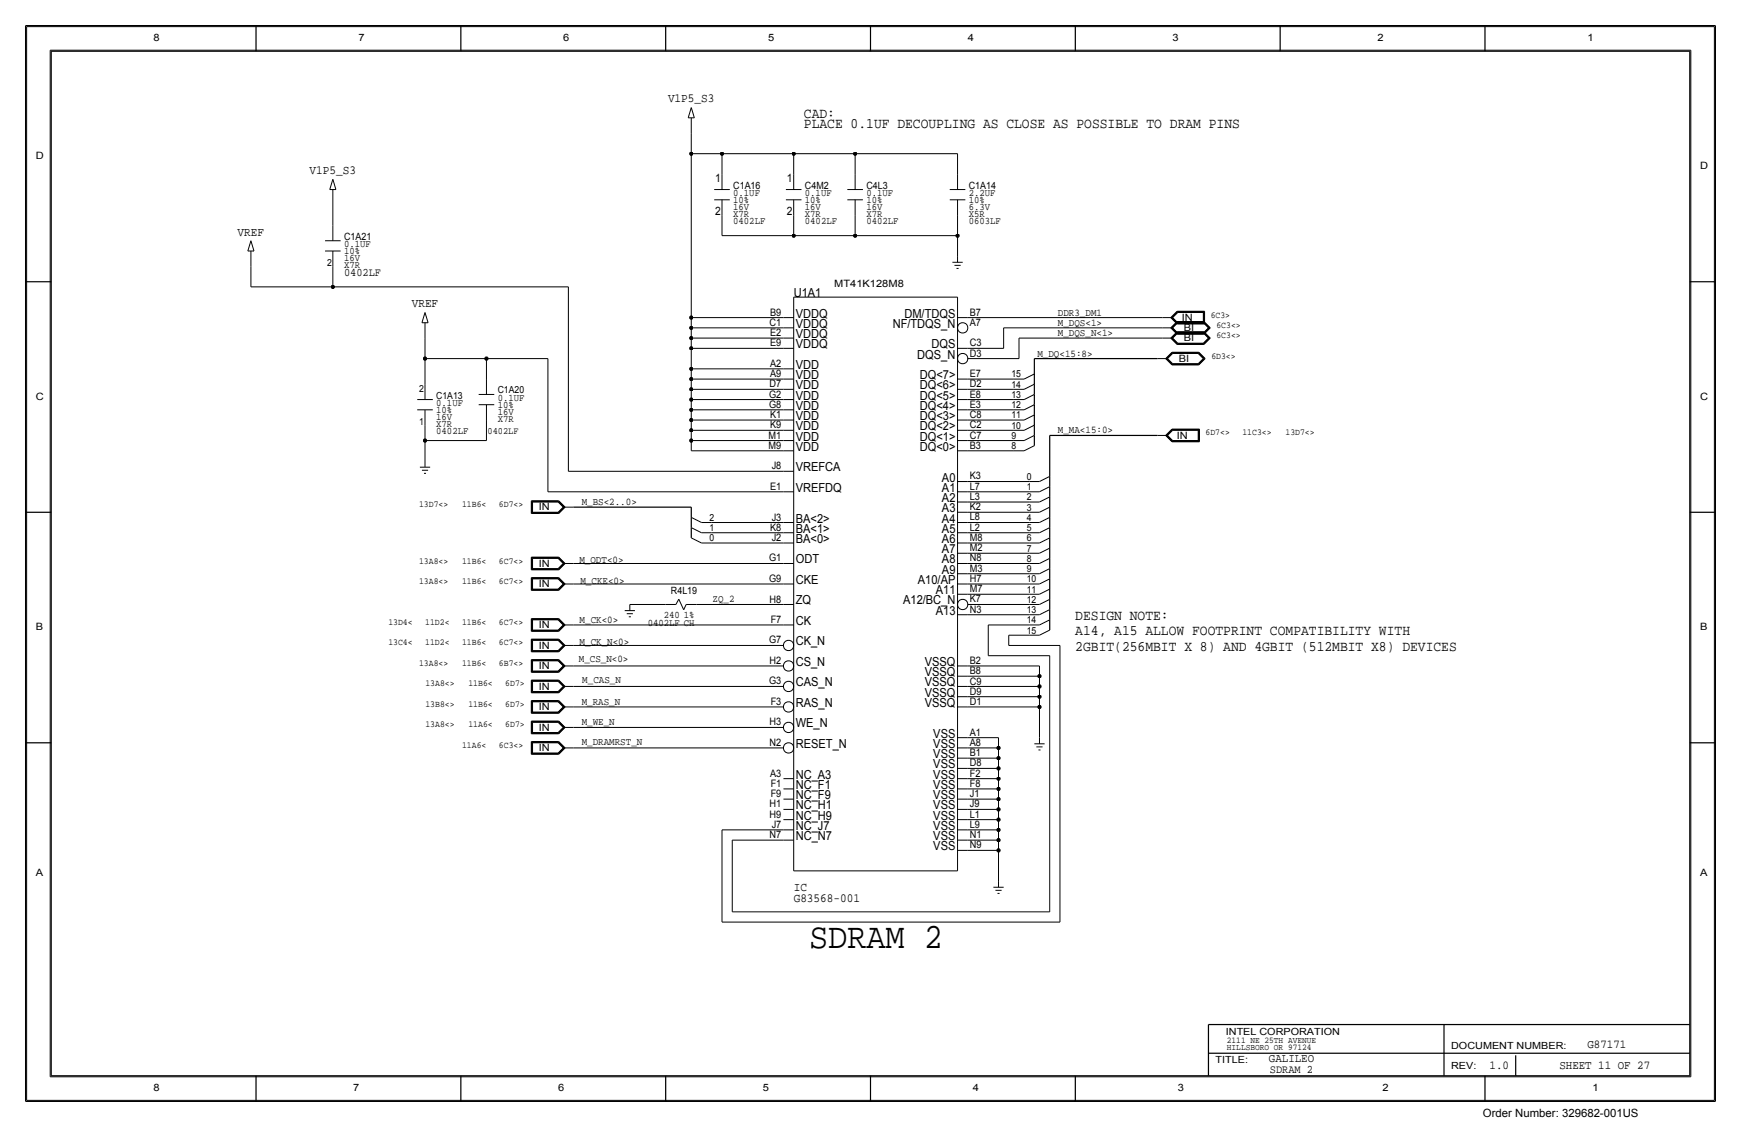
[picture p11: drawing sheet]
<svg xmlns="http://www.w3.org/2000/svg" width="432mm" height="279mm" viewBox="0 0 432 279" stroke-linecap="round" stroke-linejoin="round" font-family="sans-serif">
<g fill="none" stroke="#000" stroke-width=".25">
<path d="M6.6 6.6h418.6zM6.6 6.6v266.2zM12.4 12.4v254.6zM12.4 12.4h407zM419.4 12.4v254.6zM425.2 6.6v266.2zM170.7 29.2h1.5zM171.4 26.7l-.7 2.5zM171.4 38.1v40.6zM171.4 38.1h7.7zM171.4 33v5.1zM171.4 29.2v3.8z"/>
<path d="M171.4 26.7l.8 2.5zM179.1 38.1h17.8zM179.1 38.1v5.1zM196.8 38.1h15.3zM196.8 38.1v5.1zM212.1 38.1h25.4zM212.1 38.1v5.1zM237.5 38.1v5.1zM62.2 59.7l.8 2.5zM62.2 59.7l-.7 2.5zM80.6 59.7h3.9zM81.8 47h1.5z"/>
<path d="M82.5 44.5l-.7 2.5zM82.5 50.8v5.1zM82.5 47v3.8zM82.5 44.4l.8 2.6zM82.5 55.9v3.8zM177.1 47h3.9zM177.1 49.5h3.9zM179.1 58.4h17.7zM179.1 53.3v5.1zM179.1 49.5v3.8zM179.1 43.2v3.8zM194.9 47h3.9z"/>
<path d="M194.9 49.5h3.9zM196.8 53.3v5.1zM196.8 49.5v3.8zM196.8 43.2v3.8zM196.9 58.4h15.2zM210.2 47h3.8zM210.2 49.5h3.8zM212.1 58.4h25.4zM212.1 53.3v5.1zM212.1 49.5v3.8zM212.1 43.2v3.8zM235.6 47h3.8z"/>
<path d="M235.6 49.5h3.8zM237.5 53.3v5.1zM237.5 58.4v5.1zM237.5 49.5v3.8zM237.5 43.2v3.8zM61.5 62.2h1.5zM62.2 71.1h20.3zM62.2 66v5.1zM62.2 62.2v3.8zM80.6 62.2h3.9zM82.5 71.1h58.5zM82.5 66v5.1z"/>
<path d="M82.5 62.2v3.8zM105.4 77.5l-.8 2.5zM105.4 77.5l.8 2.5zM141 71.1v45.7zM171.4 78.7h22.9zM171.4 78.7v2.6zM194.3 78.7h2.5zM196.8 73.7h40.7zM196.8 73.7v142.2zM236.2 65h2.6zM236.7 65.8h1.6zM237.2 66.5h.5z"/>
<path d="M237.5 63.5v1.5zM237.5 73.7v142.2zM237.5 78.7h2.5zM240 78.7h48.3zM288.3 78.7h2.5zM290.4 78.7l1.5 1.6zM290.4 78.7l1.5-1.5zM290.5 78.7l1.5 1.5zM290.5 78.7l1.5-1.4zM290.7 78.7l1.3-1.3zM290.7 78.7l1.3 1.4zM290.8 78.7l1.3 1.3z"/>
<path d="M291.9 77.2h6.9zM291.9 79.7h6.7zM292 77.3h6.7zM292 79.8h6.6zM292 79.9h6.5zM292 77.4h6.6zM292.1 77.5h6.3zM292.1 77.5l-1.3 1.2zM298.4 77.5v2.5zM298.5 79.9l1.4 1.4zM298.6 79.8l1.4 1.5zM298.6 77.4v2.7z"/>
<path d="M298.6 79.7l1.6 1.6zM298.7 77.3v2.9zM298.8 77.2v3.1zM103.5 99.1h3.8zM104.6 80h1.6zM105.4 88.9h15.2zM105.4 88.9v6.3zM105.4 83.8v5.1zM105.4 95.3v3.8zM105.4 80v3.8zM118.7 97.8h3.9zM120.6 88.9h15.3z"/>
<path d="M120.6 88.9v5.1zM120.6 94v3.8zM135.9 88.9v33zM171.4 99.1h22.9zM171.4 96.5h22.9zM171.4 94h22.9zM171.4 86.4h22.9zM171.4 83.8h22.9zM171.4 81.3h22.9zM171.4 99.1v2.5zM171.4 96.5v2.6zM171.4 94v2.5z"/>
<path d="M171.4 91.4v2.6zM171.4 91.4h22.9zM171.4 86.4v5zM171.4 83.8v2.6zM171.4 81.3v2.5zM194.3 86.4h2.5zM194.3 99.1h2.5zM194.3 83.8h2.5zM194.3 96.5h2.5zM194.3 81.3h2.5zM194.3 94h2.5zM194.3 91.4h2.5z"/>
<path d="M237.5 86.4h2.5zM237.5 94h2.5zM237.5 96.5h2.5zM237.5 99.1h2.5zM240 99.1h11.5zM240 96.5h11.5zM240 86.4h8.9zM240 88.9h12.7zM240 94h11.5zM248.9 81.3v5.1zM248.9 81.3h39.4zM251.5 99.1h2.5z"/>
<path d="M251.5 94h2.5zM251.5 96.5h2.5zM252.7 83.8h35.6zM252.7 83.8v5.1zM254 99.1l2.5-1.3zM254 94l2.5-1.3zM254 96.5l2.5-1.3zM287 88.9h2.6zM288.3 81.3h2.5zM288.3 83.8h2.5zM289.1 88.9l1.6-1.6zM289.1 88.9l1.6 1.6z"/>
<path d="M289.3 88.9l1.4-1.5zM289.3 88.9l1.4 1.5zM289.4 88.9l1.4-1.4zM289.4 88.9l1.4 1.4zM289.6 88.9l1.2-1.3zM289.6 88.9l1.2 1.3zM290.4 81.3l1.5 1.6zM290.4 83.8l1.5 1.6zM290.4 81.3l1.5-1.6zM290.4 83.8l1.5-1.6zM290.5 81.3l1.5 1.5zM290.5 83.8l1.5 1.5z"/>
<path d="M290.5 81.3l1.5-1.5zM290.5 83.8l1.5-1.5zM290.7 87.3h6.6zM290.7 90.5h6.6zM290.7 81.3l1.3-1.4zM290.7 83.8l1.3-1.4zM290.7 81.3l1.3 1.4zM290.7 83.8l1.3 1.4zM290.7 87.4h6.6zM290.7 90.4h6.6zM290.8 90.3h6.4zM290.8 87.5h6.4z"/>
<path d="M290.8 81.3l1.3 1.2zM290.8 83.8l1.3 1.3zM290.8 87.6h6.4zM290.8 90.2h6.4zM290.8 83.8l1.3-1.3zM291.9 82.9h6.7zM291.9 85.4h6.7zM291.9 82.2h6.7zM291.9 80.3h6.9zM292 82.8h6.6zM292 85.3h6.6zM292 80.2h6.7z"/>
<path d="M292 82.3h6.6zM292 82.4h6.5zM292 82.7h6.5zM292 85.2h6.5zM292 80.1h6.6zM292.1 80h6.3zM292.1 82.5h6.3zM292.1 85.1h6.3zM292.1 80l-1.3 1.3zM297.2 87.6l1.2 1.3zM297.2 90.3l1.4-1.4zM297.2 87.5l1.4 1.4z"/>
<path d="M297.3 90.4l1.5-1.5zM297.3 87.4l1.5 1.5zM297.3 90.5l1.6-1.6zM297.3 87.3l1.6 1.6zM298.4 80l1.3 1.3zM298.4 82.5l1.3 1.3zM298.5 88.9l-1.3 1.3zM298.5 82.7l1.4-1.4zM298.5 85.2l1.4-1.4zM298.5 82.4l1.4 1.4zM298.6 82.3l1.4 1.5zM298.6 82.8l1.4-1.5z"/>
<path d="M298.6 85.3l1.4-1.5zM298.6 82.2l1.6 1.6zM298.6 82.9l1.6-1.6zM298.6 85.4l1.6-1.6zM299.7 81.3l-1.3 1.2zM299.7 83.8l-1.3 1.3zM103.5 101.6h3.8zM104.1 115.8h2.6zM104.6 116.6h1.6zM105.2 117.3h.5zM105.4 109.2h15.2zM105.4 105.4v3.8z"/>
<path d="M105.4 109.2v5.1zM105.4 114.3v1.5zM105.4 101.6v3.8zM118.7 100.3h3.9zM120.6 104.1v5.1zM120.6 100.3v3.8zM141 116.8h53.3zM171.4 111.8h22.9zM171.4 109.2h22.9zM171.4 106.7h22.9zM171.4 104.1h22.9zM171.4 101.6h22.9z"/>
<path d="M171.4 109.2v2.6zM171.4 106.7v2.5zM171.4 104.1v2.6zM171.4 101.6v2.5zM194.3 111.8h2.5zM194.3 109.2h2.5zM194.3 106.7h2.5zM194.3 104.1h2.5zM194.3 101.6h2.5zM194.3 116.8h2.5zM237.5 119.4h2.5zM237.5 101.6h2.5z"/>
<path d="M237.5 104.1h2.5zM237.5 106.7h2.5zM237.5 109.2h2.5zM237.5 111.8h2.5zM240 119.4h15.3zM240 111.8h11.5zM240 109.2h11.5zM240 101.6h11.5zM240 106.7h11.5zM240 104.1h11.5zM251.5 111.8h2.5zM251.5 106.7h2.5z"/>
<path d="M251.5 109.2h2.5zM251.5 104.1h2.5zM251.5 101.6h2.5zM254 111.8l2.5-1.3zM254 106.7l2.5-1.3zM254 109.2l2.5-1.2zM254 104.1l2.5-1.2zM254 101.6l2.5-1.3zM255.3 119.4h2.5zM257.8 119.4l2.5-1.3zM287 107.9h2.6zM289.1 107.9l1.6-1.5z"/>
<path d="M289.1 107.9l1.6 1.6zM289.3 107.9l1.4-1.4zM289.3 107.9l1.4 1.5zM289.4 107.9l1.4-1.3zM289.4 108l1.4 1.3zM289.6 108l1.2 1.2zM290.7 106.4h6.8zM290.7 109.5h6.8zM290.7 106.5h6.7zM290.7 109.4h6.7zM290.8 106.6h6.5zM290.8 109.3h6.5z"/>
<path d="M290.8 106.7l-1.2 1.2zM290.8 109.2h6.4zM290.8 106.7h6.4zM297.2 106.7v2.5zM297.3 106.6v2.7zM297.4 106.5v2.9zM297.5 106.4v3.1zM131.8 138.1h6.8zM131.8 124.2h6.8zM131.8 138.1v3.2zM131.8 124.2v3.1zM131.8 127.3h6.8z"/>
<path d="M131.9 138.2h6.6zM131.9 124.3h6.6zM131.9 138.2v3zM131.9 124.3v2.9zM131.9 127.2h6.6zM132 138.3v2.8zM132 124.4v2.7zM132 127.1h6.5zM132 138.3h6.5zM132 124.4h6.5zM132.1 138.4h6.3zM132.1 138.4v2.6z"/>
<path d="M132.1 124.5h6.3zM132.1 124.5v2.5zM132.1 127h6.3zM135.9 121.9h58.4zM138.4 127l1.3-1.3zM138.4 138.4l1.3 1.3zM138.4 124.5l1.3 1.2zM138.5 127.1l1.4-1.4zM138.5 138.3l1.4 1.4zM138.5 124.4l1.4 1.3zM138.5 138.2l1.5 1.5zM138.5 124.3l1.5 1.4z"/>
<path d="M138.5 127.2l1.5-1.5zM138.6 138.1l1.6 1.6zM138.6 124.2l1.6 1.5zM138.6 127.3l1.6-1.6zM139.7 139.7h2.5zM139.7 125.7h2.5zM142.2 139.7h52.1zM171.4 130.8l2.6 1.3zM171.4 133.4l2.6 1.2zM171.4 128.3l2.6 1.2zM174 132.1h2.5zM174 134.6h2.5z"/>
<path d="M174 129.5h2.5zM176.5 129.5h17.8zM176.5 132.1h17.8zM176.5 134.6h17.8zM194.3 139.7h2.5zM194.3 121.9h2.5zM194.3 129.5h2.5zM194.3 132.1h2.5zM194.3 134.6h2.5zM237.5 139.7h2.5zM237.5 137.2h2.5zM237.5 134.6h2.5z"/>
<path d="M237.5 132.1h2.5zM237.5 129.5h2.5zM237.5 127h2.5zM237.5 124.5h2.5zM237.5 121.9h2.5zM240 121.9h15.3zM240 129.5h15.3zM240 139.7h15.3zM240 137.2h15.3zM240 132.1h15.3zM240 134.6h15.3zM240 124.5h15.3z"/>
<path d="M240 127h15.3zM255.3 139.7h2.5zM255.3 137.2h2.5zM255.3 134.6h2.5zM255.3 132.1h2.5zM255.3 129.5h2.5zM255.3 127h2.5zM255.3 121.9h2.5zM255.3 124.5h2.5zM257.8 139.7l2.5-1.3zM257.8 137.2l2.5-1.3zM257.8 134.6l2.5-1.2z"/>
<path d="M257.8 132.1l2.5-1.3zM257.8 129.5l2.5-1.2zM257.8 127l2.5-1.3zM257.8 121.9l2.5-1.2zM257.8 124.5l2.5-1.3zM131.8 143.2h6.8zM131.8 158.4h6.8zM131.8 153.4h6.8zM131.8 143.2v3.2zM131.8 146.4h6.8zM131.8 141.3h6.8zM131.8 158.4v3.2z"/>
<path d="M131.8 153.4v3.1zM131.8 156.5h6.8zM131.9 143.3h6.6zM131.9 158.5h6.6zM131.9 153.5h6.6zM131.9 143.3v3zM131.9 146.3h6.6zM131.9 141.2h6.6zM131.9 158.5v3zM131.9 153.5v2.9zM131.9 156.4h6.6zM132 143.4v2.8z"/>
<path d="M132 146.2h6.5zM132 141.1h6.5zM132 158.6v2.8zM132 153.6v2.7zM132 156.3h6.5zM132 143.4h6.5zM132 158.6h6.5zM132 153.6h6.5zM132.1 143.5h6.3zM132.1 143.5v2.6zM132.1 146h6.3zM132.1 141h6.3z"/>
<path d="M132.1 158.8h6.3zM132.1 158.8v2.5zM132.1 153.7h6.3zM132.1 153.7v2.5zM132.1 156.2h6.3zM138.4 146l1.3-1.2zM138.4 141l1.3-1.3zM138.4 156.2l1.3-1.3zM138.4 143.5l1.3 1.3zM138.4 158.8l1.3 1.2zM138.4 153.7l1.3 1.2zM138.5 146.2l1.4-1.4z"/>
<path d="M138.5 141.1l1.4-1.4zM138.5 156.3l1.4-1.4zM138.5 143.4l1.4 1.4zM138.5 158.6l1.4 1.4zM138.5 153.6l1.4 1.3zM138.5 143.3l1.5 1.5zM138.5 158.5l1.5 1.5zM138.5 153.5l1.5 1.4zM138.5 146.3l1.5-1.5zM138.5 141.2l1.5-1.5zM138.5 156.4l1.5-1.5zM138.6 143.2l1.6 1.6z"/>
<path d="M138.6 158.4l1.6 1.6zM138.6 153.4l1.6 1.5zM138.6 146.4l1.6-1.6zM138.6 141.3l1.6-1.6zM138.6 156.5l1.6-1.6zM139.7 144.8h2.5zM139.7 154.9h2.5zM142.2 144.8h52.1zM142.2 154.9h52.1zM154.9 151.4h2.6zM155.4 152.1h1.6zM156 152.9h.5z"/>
<path d="M156.2 149.9h8.9zM156.2 149.9v1.5zM165.1 149.9h2.5zM168.4 148.5l-.8 1.4zM168.4 148.5l1.2 2.7zM170.2 149.9l-.6 1.3zM170.2 149.9h2.5zM172.7 149.9h21.6zM194.3 149.9h2.5zM194.3 144.8h2.5zM194.3 154.9h2.5zM237.5 152.4h2.5z"/>
<path d="M237.5 147.3h2.5zM237.5 144.8h2.5zM237.5 142.2h2.5zM240 152.4h15.3zM240 149.9h15.3zM240 142.2h15.3zM240 144.8h15.3zM240 147.3h15.3zM245.1 154.9h10.2zM245.1 154.9v7.7zM250.2 157.5h5.1zM250.2 157.5v2.5z"/>
<path d="M255.3 144.8h2.5zM255.3 157.5h2.5zM255.3 147.3h2.5zM255.3 152.4h2.5zM255.3 149.9h2.5zM255.3 154.9h2.5zM255.3 142.2h2.5zM257.8 144.8l2.5-1.3zM257.8 157.5l2.5-1.3zM257.8 147.3l2.5-1.2zM257.8 152.4l2.5-1.3zM257.8 149.9l2.5-1.3z"/>
<path d="M257.8 154.9l2.5-1.2zM257.8 142.2l2.5-1.2zM131.8 173.7h6.8zM131.8 178.8h6.8zM131.8 168.6h6.8zM131.8 163.5h6.8zM131.8 173.7v3.1zM131.8 176.8h6.8zM131.8 178.8v3.1zM131.8 168.6v3.2zM131.8 171.8h6.8zM131.8 163.5v3.2z"/>
<path d="M131.8 166.7h6.8zM131.8 161.6h6.8zM131.9 173.8h6.6zM131.9 178.9h6.6zM131.9 168.7h6.6zM131.9 163.6h6.6zM131.9 173.8v2.9zM131.9 176.7h6.6zM131.9 178.9v2.9zM131.9 168.7v3zM131.9 171.7h6.6zM131.9 163.6v3z"/>
<path d="M131.9 166.6h6.6zM131.9 161.5h6.6zM132 173.9v2.7zM132 176.6h6.5zM132 179v2.7zM132 168.8v2.8zM132 171.6h6.5zM132 163.7v2.8zM132 166.5h6.5zM132 161.4h6.5zM132 173.9h6.5zM132 179h6.5z"/>
<path d="M132 168.8h6.5zM132 163.7h6.5zM132.1 174h6.3zM132.1 174v2.5zM132.1 176.5h6.3zM132.1 179.1h6.3zM132.1 179.1v2.5zM132.1 168.9h6.3zM132.1 168.9v2.6zM132.1 171.4h6.3zM132.1 163.8h6.3zM132.1 163.8v2.6z"/>
<path d="M132.1 166.4h6.3zM132.1 161.3h6.3zM138.4 176.5l1.3-1.2zM138.4 171.4l1.3-1.2zM138.4 166.4l1.3-1.3zM138.4 161.3l1.3-1.3zM138.4 174l1.3 1.3zM138.4 179.1l1.3 1.2zM138.4 168.9l1.3 1.3zM138.4 163.8l1.3 1.3zM138.5 176.6l1.4-1.3zM138.5 171.6l1.4-1.4z"/>
<path d="M138.5 166.5l1.4-1.4zM138.5 161.4l1.4-1.4zM138.5 173.9l1.4 1.4zM138.5 179l1.4 1.3zM138.5 168.8l1.4 1.4zM138.5 163.7l1.4 1.4zM138.5 173.8l1.5 1.5zM138.5 178.9l1.5 1.4zM138.5 168.7l1.5 1.5zM138.5 163.6l1.5 1.5zM138.5 176.7l1.5-1.4zM138.5 171.7l1.5-1.5z"/>
<path d="M138.5 166.6l1.5-1.5zM138.5 161.5l1.5-1.5zM138.6 173.7l1.6 1.6zM138.6 178.8l1.6 1.5zM138.6 168.6l1.6 1.6zM138.6 163.5l1.6 1.6zM138.6 176.8l1.6-1.5zM138.6 171.8l1.6-1.6zM138.6 166.7l1.6-1.6zM138.6 161.6l1.6-1.6zM139.7 175.3h2.5zM139.7 170.2h2.5z"/>
<path d="M139.7 165.1h2.5zM139.7 160h2.5zM142.2 165.1h52.1zM142.2 170.2h52.1zM142.2 175.3h52.1zM142.2 160h52.1zM237.5 172.7h2.5zM237.5 175.3h2.5zM237.5 170.2h2.5zM237.5 167.6h2.5zM237.5 165.1h2.5zM240 165.1h17.8z"/>
<path d="M240 175.3h17.8zM240 167.6h17.8zM240 170.2h17.8zM240 172.7h17.8zM245.1 162.6h15.2zM250.2 160h12.7zM257.8 165.1v2.5zM257.8 167.6v2.6zM257.8 170.2v2.5zM257.8 172.7v2.6zM257.8 175.3v7.6zM260.3 162.6v63.5z"/>
<path d="M262.9 160v68.6zM131.8 183.8h6.8zM131.8 183.8v3.2zM131.8 187h6.8zM131.8 181.9h6.8zM131.9 183.9h6.6zM131.9 183.9v3zM131.9 186.9h6.6zM131.9 181.8h6.6zM132 184v2.8zM132 186.8h6.5zM132 181.7h6.5z"/>
<path d="M132 184h6.5zM132.1 184.1h6.3zM132.1 184.1v2.6zM132.1 186.7h6.3zM132.1 181.6h6.3zM138.4 186.7l1.3-1.3zM138.4 181.6l1.3-1.3zM138.4 184.2l1.3 1.2zM138.5 186.8l1.4-1.4zM138.5 181.7l1.4-1.4zM138.5 184l1.4 1.4zM138.5 183.9l1.5 1.5z"/>
<path d="M138.5 186.9l1.5-1.5zM138.5 181.8l1.5-1.5zM138.6 183.8l1.6 1.6zM138.6 187l1.6-1.6zM138.6 181.9l1.6-1.6zM139.7 185.4h2.5zM139.7 180.3h2.5zM142.2 185.4h52.1zM142.2 180.3h52.1zM194.3 198.1h2.5zM194.3 195.6h2.5zM194.3 193h2.5z"/>
<path d="M237.5 198.1h2.5zM237.5 195.6h2.5zM237.5 193h2.5zM237.5 190.5h2.5zM237.5 188h2.5zM237.5 185.4h2.5zM237.5 182.9h2.5zM240 182.9h7.6zM240 188h7.6zM240 193h7.6zM240 198.1h7.6zM240 185.4h7.7z"/>
<path d="M240 190.5h7.7zM240 195.6h7.7zM247.6 182.9v2.5zM247.6 185.4v2.6zM247.6 188v2.5zM247.6 190.5v2.5zM247.6 193v2.6zM247.6 195.6v2.5zM247.6 198.1v2.6zM256.5 184.4h2.6zM257 185.2h1.6zM257.6 185.9h.5z"/>
<path d="M257.8 182.9v1.5zM179.1 205.7v22.9zM179.1 205.7h15.2zM181.6 208.3v17.8zM181.6 208.3h12.7zM194.3 203.2h2.5zM194.3 208.3h2.5zM194.3 200.7h2.5zM194.3 205.7h2.5zM196.9 215.9h40.6zM237.5 210.8h2.5zM237.5 208.3h2.5z"/>
<path d="M237.5 205.7h2.5zM237.5 203.2h2.5zM237.5 200.7h2.5zM240 203.2h7.6zM240 208.3h7.6zM240 200.7h7.7zM240 205.7h7.7zM240 210.8h7.7zM246.4 220h2.5zM247.6 200.7v2.5zM247.6 203.2v2.5zM247.6 205.7v2.6z"/>
<path d="M247.6 208.3v2.5zM247.6 210.8v7.6zM247.6 218.4v1.6zM179.1 228.6h83.8zM181.6 226.1h78.7zM246.9 220.7h1.5zM247.4 221.5h.5zM6.6 272.8h418.6zM12.4 267h407z"/>
<circle cx="238.8" cy="81.3" r="1.28"/>
<circle cx="238.8" cy="88.9" r="1.28"/>
<circle cx="238.8" cy="149.9" r="1.28"/>
<circle cx="195.6" cy="170.2" r="1.28"/>
<circle cx="195.6" cy="165.1" r="1.28"/>
<circle cx="195.6" cy="160" r="1.28"/>
<circle cx="195.6" cy="175.3" r="1.28"/>
<circle cx="195.6" cy="185.4" r="1.28"/>
<circle cx="195.6" cy="180.4" r="1.28"/>
</g>
<g fill="none" stroke="#000" stroke-width=".3">
<path d="M6.3 6.3v266.7zM6.4 6.3h419zM12.7 12.7h406.4zM12.7 12.7v254zM63.5 6.3v6.4zM114.3 6.3v6.4zM165.1 6.3v6.4zM215.9 6.3v6.4zM266.7 6.3v6.4zM317.5 6.3v6.4zM368.3 6.3v6.4zM419.1 12.7v254z"/>
<path d="M425.4 6.3v266.7zM6.3 69.8h6.4zM419.1 69.8h6.3zM256.5 97.8v2.5zM256.5 95.3v2.5zM256.5 92.7v2.5zM256.5 88.9v3.8zM256.5 88.9h30.5zM256.5 107.9v2.6zM256.5 105.4v2.5zM256.5 102.9v2.5zM256.5 100.3v2.6z"/>
<path d="M260.3 107.9h26.7zM260.3 107.9v10.2zM260.3 118.1v2.6zM6.3 127h6.4zM142.2 125.7h29.2zM171.4 125.7v2.6zM171.4 128.3v2.5zM171.4 130.8v2.6zM260.3 120.6v2.6zM260.3 123.2v2.5zM260.3 125.7v2.6zM260.3 128.3v2.5z"/>
<path d="M260.3 130.8v2.5zM260.3 133.3v2.6zM260.3 135.9v2.5zM260.3 138.4v2.6zM419.1 127h6.3zM260.3 141v2.5zM260.3 143.5v2.5zM260.3 146v2.6zM260.3 148.6v2.5zM260.3 151.1v2.6zM260.3 153.7v2.5zM6.3 184.1h6.4z"/>
<path d="M419.1 184.1h6.3zM299.7 254v12.7zM299.7 254h119.4zM358.1 254v12.7zM6.4 273h419zM12.7 266.7h406.4zM63.5 266.7v6.3zM114.3 266.7v6.3zM165.1 266.7v6.3zM215.9 266.7v6.3zM266.7 266.7v6.3zM299.7 261.1h119.4z"/>
<path d="M368.3 266.7v6.3zM375.9 261.6v5.1z"/>
</g>
<g fill="#000" stroke="#000" stroke-width=".25">
<circle cx="171.4" cy="38.1" r=".41"/>
<circle cx="179.1" cy="38.1" r=".41"/>
<circle cx="196.8" cy="38.1" r=".41"/>
<circle cx="212.1" cy="38.1" r=".41"/>
<circle cx="196.8" cy="58.4" r=".41"/>
<circle cx="212.1" cy="58.4" r=".41"/>
<circle cx="237.5" cy="58.4" r=".41"/>
<circle cx="82.5" cy="71.1" r=".41"/>
<circle cx="171.4" cy="78.7" r=".41"/>
<circle cx="105.4" cy="88.9" r=".41"/>
<circle cx="120.6" cy="88.9" r=".41"/>
<circle cx="171.4" cy="81.3" r=".41"/>
<circle cx="171.4" cy="94" r=".41"/>
<circle cx="171.4" cy="86.4" r=".41"/>
<circle cx="171.4" cy="83.8" r=".41"/>
<circle cx="171.4" cy="96.5" r=".41"/>
<circle cx="171.4" cy="91.4" r=".41"/>
<circle cx="171.4" cy="99.1" r=".41"/>
<circle cx="105.4" cy="109.2" r=".41"/>
<circle cx="171.4" cy="104.1" r=".41"/>
<circle cx="171.4" cy="101.6" r=".41"/>
<circle cx="171.4" cy="106.7" r=".41"/>
<circle cx="171.4" cy="109.2" r=".41"/>
<circle cx="257.8" cy="167.6" r=".41"/>
<circle cx="257.8" cy="170.2" r=".41"/>
<circle cx="257.8" cy="172.7" r=".41"/>
<circle cx="257.8" cy="175.3" r=".41"/>
<circle cx="247.6" cy="185.4" r=".41"/>
<circle cx="247.6" cy="190.5" r=".41"/>
<circle cx="247.6" cy="198.1" r=".41"/>
<circle cx="247.6" cy="193" r=".41"/>
<circle cx="247.6" cy="188" r=".41"/>
<circle cx="247.6" cy="195.6" r=".41"/>
<circle cx="247.6" cy="200.7" r=".41"/>
<circle cx="247.6" cy="205.7" r=".41"/>
<circle cx="247.6" cy="208.3" r=".41"/>
<circle cx="247.6" cy="203.2" r=".41"/>
<circle cx="247.6" cy="210.8" r=".41"/>
</g>
<text font-size="8.9" x="200.7" y="234.9">SDRAM 2</text>
<g font-size="3.6">
<text x="199.4" y="29.2">CAD:</text>
<text x="199.4" y="31.8">PLACE 0.1UF DECOUPLING AS CLOSE AS POSSIBLE TO DRAM PINS</text>
<text x="266.7" y="153.7">DESIGN NOTE:</text>
<text x="266.7" y="161.3">2GBIT(256MBIT X 8) AND 4GBIT (512MBIT X8) DEVICES</text>
<text x="266.7" y="157.5">A14, A15 ALLOW FOOTPRINT COMPATIBILITY WITH</text>
</g>
<g font-size="3.1">
<text x="165.7" y="25.4">V1P5_S3</text>
<text x="76.8" y="43.2">V1P5_S3</text>
<text x="58.9" y="58.4">VREF</text>
<text x="102.1" y="76.2">VREF</text>
<text x="196.8" y="73.5">U1A1</text>
<text x="197.4" y="83.8">VDDQ</text>
<text x="197.4" y="81.3">VDDQ</text>
<text x="197.4" y="78.7">VDDQ</text>
<text x="221.4" y="81.3">NF/TDQS_N</text>
<text x="224.3" y="78.7">DM/TDQS</text>
<text x="197.4" y="86.4">VDDQ</text>
<text x="227.5" y="88.9">DQS_N</text>
<text x="231" y="86.4">DQS</text>
<text x="197.4" y="94">VDD</text>
<text x="197.4" y="91.4">VDD</text>
<text x="228.1" y="94">DQ&lt;7&gt;</text>
<text x="197.4" y="101.6">VDD</text>
<text x="197.4" y="99.1">VDD</text>
<text x="197.4" y="96.5">VDD</text>
<text x="228.1" y="96.5">DQ&lt;6&gt;</text>
<text x="228.1" y="99.1">DQ&lt;5&gt;</text>
<text x="228.1" y="101.6">DQ&lt;4&gt;</text>
<text x="197.4" y="106.7">VDD</text>
<text x="197.4" y="104.1">VDD</text>
<text x="228.1" y="104.1">DQ&lt;3&gt;</text>
<text x="228.1" y="106.7">DQ&lt;2&gt;</text>
<text x="197.4" y="111.8">VDD</text>
<text x="197.4" y="109.2">VDD</text>
<text x="228.1" y="109.2">DQ&lt;1&gt;</text>
<text x="228.1" y="111.8">DQ&lt;0&gt;</text>
<text x="197.4" y="116.8">VREFCA</text>
<text x="233.6" y="119.4">A0</text>
<text x="197.4" y="121.9">VREFDQ</text>
<text x="233.6" y="124.5">A2</text>
<text x="233.6" y="121.9">A1</text>
<text x="197.4" y="129.5">BA&lt;2&gt;</text>
<text x="233.6" y="129.5">A4</text>
<text x="233.6" y="127">A3</text>
<text x="197.4" y="132.1">BA&lt;1&gt;</text>
<text x="197.4" y="134.6">BA&lt;0&gt;</text>
<text x="233.6" y="137.2">A7</text>
<text x="233.6" y="134.6">A6</text>
<text x="233.6" y="132.1">A5</text>
<text x="197.4" y="139.7">ODT</text>
<text x="233.6" y="142.2">A9</text>
<text x="233.6" y="139.7">A8</text>
<text x="197.4" y="149.9">ZQ</text>
<text x="197.4" y="144.8">CKE</text>
<text x="224" y="149.9">A12/BC_N</text>
<text x="227.7" y="144.8">A10/AP</text>
<text x="232.1" y="147.3">A11</text>
<text x="197.4" y="154.9">CK</text>
<text x="232.1" y="152.4">A13</text>
<text x="197.4" y="160">CK_N</text>
<text x="197.4" y="165.1">CS_N</text>
<text x="229.3" y="167.6">VSSQ</text>
<text x="229.3" y="165.1">VSSQ</text>
<text x="197.4" y="170.2">CAS_N</text>
<text x="229.3" y="172.7">VSSQ</text>
<text x="229.3" y="170.2">VSSQ</text>
<text x="197.4" y="175.3">RAS_N</text>
<text x="229.3" y="175.3">VSSQ</text>
<text x="197.4" y="185.4">RESET_N</text>
<text x="197.4" y="180.3">WE_N</text>
<text x="231.5" y="185.4">VSS</text>
<text x="231.5" y="182.9">VSS</text>
<text x="231.5" y="190.5">VSS</text>
<text x="231.5" y="188">VSS</text>
<text x="197.4" y="195.6">NC_F1</text>
<text x="197.4" y="193">NC_A3</text>
<text x="231.5" y="195.6">VSS</text>
<text x="231.5" y="193">VSS</text>
<text x="197.4" y="203.2">NC_H9</text>
<text x="197.4" y="200.7">NC_H1</text>
<text x="197.4" y="198.1">NC_F9</text>
<text x="231.5" y="203.2">VSS</text>
<text x="231.5" y="200.7">VSS</text>
<text x="231.5" y="198.1">VSS</text>
<text x="197.4" y="208.3">NC_N7</text>
<text x="197.4" y="205.7">NC_J7</text>
<text x="231.5" y="208.3">VSS</text>
<text x="231.5" y="205.7">VSS</text>
<text x="231.5" y="210.8">VSS</text>
<text x="196.8" y="220.8">IC</text>
<text x="196.8" y="223.5">G83568-001</text>
</g>
<g font-size="3">
<text x="314.7" y="263.4">GALILEO</text>
<text x="393.7" y="259.8">G87171</text>
<text x="369.4" y="264.9">1.0</text>
<text x="386.8" y="264.9">SHEET 11 OF 27</text>
</g>
<g font-size="2.9">
<text x="177.4" y="45.2">1</text>
<text x="195.2" y="45.2">1</text>
<text x="177.4" y="53.3">2</text>
<text x="195.2" y="53.3">2</text>
<text x="85.3" y="68.3">0402LF</text>
<text x="315" y="265.9">SDRAM 2</text>
</g>
<text font-size="2.8" x="367.8" y="276.8">Order Number: 329682-001US</text>
<g font-size="2.6">
<text x="190.9" y="80.8">C1</text>
<text x="191" y="78.2">B9</text>
<text x="191" y="83.3">E2</text>
<text x="240.5" y="78.2">B7</text>
<text x="240.5" y="80.8">A7</text>
<text x="262.4" y="83.3">M_DQS_N&lt;1&gt;</text>
<text x="262.4" y="80.8">M_DQS&lt;1&gt;</text>
<text x="262.4" y="78.2">DDR3_DM1</text>
<text x="191" y="85.9">E9</text>
<text x="240.5" y="85.9">C3</text>
<text x="240.5" y="88.4">D3</text>
<text x="257.3" y="88.4">M_DQ&lt;15:8&gt;</text>
<text x="191" y="90.9">A2</text>
<text x="191" y="93.5">A9</text>
<text x="240.5" y="93.5">E7</text>
<text x="190.8" y="98.6">G2</text>
<text x="190.8" y="101.1">G8</text>
<text x="190.9" y="96">D7</text>
<text x="240.5" y="101.1">E3</text>
<text x="240.5" y="98.6">E8</text>
<text x="240.5" y="96">D2</text>
<text x="191" y="103.6">K1</text>
<text x="191" y="106.2">K9</text>
<text x="240.5" y="106.2">C2</text>
<text x="240.5" y="103.6">C8</text>
<text x="262.4" y="107.4">M_MA&lt;15:0&gt;</text>
<text x="190.6" y="108.7">M1</text>
<text x="190.6" y="111.3">M9</text>
<text x="240.5" y="111.3">B3</text>
<text x="240.5" y="108.7">C7</text>
<text x="191.4" y="116.4">J8</text>
<text x="240.5" y="118.9">K3</text>
<text x="144.3" y="125.2">M_BS&lt;2..0&gt;</text>
<text x="191" y="121.4">E1</text>
<text x="240.5" y="121.4">L7</text>
<text x="240.5" y="124">L3</text>
<text x="191" y="131.6">K8</text>
<text x="191.4" y="129">J3</text>
<text x="240.5" y="126.5">K2</text>
<text x="240.5" y="129">L8</text>
<text x="240.5" y="131.6">L2</text>
<text x="191.4" y="134.1">J2</text>
<text x="240.5" y="134.1">M8</text>
<text x="240.5" y="136.7">M2</text>
<text x="143.7" y="139.5">M_ODT&lt;0&gt;</text>
<text x="190.8" y="139.2">G1</text>
<text x="240.5" y="139.2">N8</text>
<text x="240.5" y="141.7">M3</text>
<text x="144" y="144.7">M_CKE&lt;0&gt;</text>
<text x="176.7" y="149.2">ZQ_2</text>
<text x="190.8" y="144.3">G9</text>
<text x="190.9" y="149.4">H8</text>
<text x="240.5" y="144.3">H7</text>
<text x="240.5" y="146.8">M7</text>
<text x="240.5" y="149.4">K7</text>
<text x="143.8" y="154.4">M_CK&lt;0&gt;</text>
<text x="191.1" y="154.4">F7</text>
<text x="240.5" y="151.9">N3</text>
<text x="143.8" y="160">M_CK_N&lt;0&gt;</text>
<text x="190.8" y="159.5">G7</text>
<text x="143.6" y="164">M_CS_N&lt;0&gt;</text>
<text x="190.9" y="164.6">H2</text>
<text x="240.5" y="164.6">B2</text>
<text x="240.5" y="167.2">B8</text>
<text x="144.4" y="169.4">M_CAS_N</text>
<text x="190.8" y="169.7">G3</text>
<text x="240.5" y="169.7">C9</text>
<text x="240.5" y="172.2">D9</text>
<text x="144.3" y="179.8">M_WE_N</text>
<text x="144.3" y="174.8">M_RAS_N</text>
<text x="190.9" y="179.9">H3</text>
<text x="191.1" y="174.8">F3</text>
<text x="240.5" y="174.8">D1</text>
<text x="144.3" y="184.7">M_DRAMRST_N</text>
<text x="190.9" y="184.9">N2</text>
<text x="240.5" y="182.4">A1</text>
<text x="240.5" y="184.9">A8</text>
<text x="240.5" y="187.5">B1</text>
<text x="240.5" y="190">D8</text>
<text x="191" y="192.5">A3</text>
<text x="191.1" y="195.1">F1</text>
<text x="191.1" y="197.6">F9</text>
<text x="240.5" y="192.6">F2</text>
<text x="240.5" y="195.1">F8</text>
<text x="240.5" y="197.6">J1</text>
<text x="190.9" y="200.2">H1</text>
<text x="190.9" y="202.7">H9</text>
<text x="240.5" y="200.2">J9</text>
<text x="240.5" y="202.7">L1</text>
<text x="190.9" y="207.8">N7</text>
<text x="191.4" y="205.2">J7</text>
<text x="240.5" y="205.3">L9</text>
<text x="240.5" y="207.8">N1</text>
<text x="240.5" y="210.3">N9</text>
</g>
<g font-size="2.5">
<text x="38.1" y="10.2">8</text>
<text x="88.9" y="10.2">7</text>
<text x="139.7" y="10.2">6</text>
<text x="190.5" y="10.2">5</text>
<text x="240" y="10.2">4</text>
<text x="290.8" y="10.2">3</text>
<text x="341.6" y="10.2">2</text>
<text x="393.7" y="10.2">1</text>
<text x="8.9" y="39.4">D</text>
<text x="421.6" y="41.9">D</text>
<text x="181.9" y="46.7">C1A16</text>
<text x="199.6" y="46.7">C4M2</text>
<text x="214.9" y="46.7">C4L3</text>
<text x="240.3" y="46.7">C1A14</text>
<text x="181.9" y="48.5">0.1UF</text>
<text x="181.9" y="50.3">10%</text>
<text x="181.9" y="52.1">16V</text>
<text x="181.9" y="53.9">X7R</text>
<text x="199.6" y="52.1">16V</text>
<text x="199.6" y="53.8">X7R</text>
<text x="199.6" y="48.5">0.1UF</text>
<text x="199.6" y="50.3">10%</text>
<text x="214.9" y="50.3">10%</text>
<text x="214.9" y="48.5">0.1UF</text>
<text x="214.9" y="53.8">X7R</text>
<text x="214.9" y="52.1">16V</text>
<text x="240.3" y="48.5">2.2UF</text>
<text x="240.3" y="52.1">6.3V</text>
<text x="240.3" y="53.8">X5R</text>
<text x="240.3" y="50.3">10%</text>
<text x="85.3" y="59.4">C1A21</text>
<text x="181.9" y="55.6">0402LF</text>
<text x="199.6" y="55.6">0402LF</text>
<text x="214.9" y="55.6">0402LF</text>
<text x="240.3" y="55.6">0603LF</text>
<text x="85.3" y="64.8">16V</text>
<text x="85.3" y="61.2">0.1UF</text>
<text x="85.3" y="63">10%</text>
<text x="85.3" y="66.5">X7R</text>
<text x="206.9" y="71.1">MT41K128M8</text>
<text x="293.1" y="79.5">IN</text>
<text x="293.6" y="82">BI</text>
<text x="292.4" y="89.7">BI</text>
<text x="293.6" y="84.6">BI</text>
<text x="8.9" y="99.1">C</text>
<text x="108.2" y="100.6">0.1UF</text>
<text x="123.4" y="99.3">0.1UF</text>
<text x="123.4" y="101.1">10%</text>
<text x="421.6" y="99.1">C</text>
<text x="108.2" y="107.7">0402LF</text>
<text x="108.2" y="105.9">X7R</text>
<text x="108.2" y="104.1">16V</text>
<text x="108.2" y="102.4">10%</text>
<text x="123.4" y="104.6">X7R</text>
<text x="123.4" y="102.9">16V</text>
<text x="291.8" y="108.7">IN</text>
<text x="133.6" y="126.5">IN</text>
<text x="133.6" y="140.5">IN</text>
<text x="133.6" y="145.5">IN</text>
<text x="166.4" y="147.3">R4L19</text>
<text x="133.6" y="155.7">IN</text>
<text x="160.7" y="155.2">0402LF CH</text>
<text x="164.7" y="153.2">240</text>
<text x="169.6" y="153.2">1%</text>
<text x="8.9" y="156.2">B</text>
<text x="133.6" y="160.8">IN</text>
<text x="421.6" y="156.2">B</text>
<text x="133.6" y="165.9">IN</text>
<text x="133.6" y="170.9">IN</text>
<text x="133.6" y="176">IN</text>
<text x="133.6" y="181.1">IN</text>
<text x="133.6" y="186.2">IN</text>
<text x="8.9" y="217.2">A</text>
<text x="421.6" y="217.2">A</text>
<text x="38.1" y="270.5">8</text>
<text x="87.6" y="270.5">7</text>
<text x="138.4" y="270.5">6</text>
<text x="189.2" y="270.5">5</text>
<text x="241.3" y="270.5">4</text>
<text x="292.1" y="270.5">3</text>
<text x="342.9" y="270.5">2</text>
<text x="395" y="270.5">1</text>
</g>
<g font-size="2.4">
<text x="81.1" y="66">2</text>
<text x="250.9" y="93.6">15</text>
<text x="104" y="97.3">2</text>
<text x="108.2" y="98.8">C1A13</text>
<text x="123.4" y="97.5">C1A20</text>
<text x="250.9" y="98.7">13</text>
<text x="250.9" y="101.2">12</text>
<text x="250.9" y="96.1">14</text>
<text x="104" y="105.4">1</text>
<text x="120.9" y="107.7">0402LF</text>
<text x="250.9" y="106.3">10</text>
<text x="250.9" y="103.7">11</text>
<text x="250.9" y="111.4">8</text>
<text x="250.9" y="108.8">9</text>
<text x="254.7" y="119">0</text>
<text x="254.7" y="121.5">1</text>
<text x="254.7" y="124">2</text>
<text x="175.9" y="131.7">1</text>
<text x="175.9" y="129.1">2</text>
<text x="254.7" y="131.7">5</text>
<text x="254.7" y="129.1">4</text>
<text x="254.7" y="126.6">3</text>
<text x="175.9" y="134.2">0</text>
<text x="254.7" y="136.7">7</text>
<text x="254.7" y="134.2">6</text>
<text x="254.7" y="141.8">9</text>
<text x="254.7" y="139.3">8</text>
<text x="254.7" y="144.4">10</text>
<text x="254.7" y="146.9">11</text>
<text x="254.7" y="149.5">12</text>
<text x="254.7" y="152">13</text>
<text x="254.7" y="154.5">14</text>
<text x="254.7" y="157.1">15</text>
<text x="304" y="256.5">INTEL CORPORATION</text>
<text x="301.5" y="263.7">TITLE:</text>
<text x="359.9" y="260.1">DOCUMENT NUMBER:</text>
<text x="359.9" y="264.9">REV:</text>
</g>
<g font-size="2.3">
<text x="300.3" y="78.7">6C3&gt;</text>
<text x="301.7" y="83.8">6C3&lt;&gt;</text>
<text x="301.7" y="81.3">6C3&lt;&gt;</text>
<text x="300.4" y="88.9">6D3&lt;&gt;</text>
<text x="299" y="107.9">6D7&lt;&gt;</text>
<text x="308.2" y="107.9">11C3&lt;&gt;</text>
<text x="318.8" y="107.9">13D7&lt;&gt;</text>
<text x="103.9" y="125.7">13D7&lt;&gt;</text>
<text x="114.6" y="125.7">11B6&lt;</text>
<text x="123.8" y="125.7">6D7&lt;&gt;</text>
<text x="103.9" y="139.7">13A8&lt;&gt;</text>
<text x="114.6" y="139.7">11B6&lt;</text>
<text x="123.8" y="139.7">6C7&lt;&gt;</text>
<text x="103.9" y="144.8">13A8&lt;&gt;</text>
<text x="114.6" y="144.8">11B6&lt;</text>
<text x="123.8" y="144.8">6C7&lt;&gt;</text>
<text x="96.3" y="154.9">13D4&lt;</text>
<text x="105.5" y="154.9">11D2&lt;</text>
<text x="114.6" y="154.9">11B6&lt;</text>
<text x="123.8" y="154.9">6C7&lt;&gt;</text>
<text x="96.3" y="160">13C4&lt;</text>
<text x="105.5" y="160">11D2&lt;</text>
<text x="114.6" y="160">11B6&lt;</text>
<text x="123.7" y="160">6C7&lt;&gt;</text>
<text x="103.9" y="165.1">13A8&lt;&gt;</text>
<text x="114.6" y="165.1">11B6&lt;</text>
<text x="123.8" y="165.1">6B7&lt;&gt;</text>
<text x="105.5" y="170.2">13A8&lt;&gt;</text>
<text x="116.2" y="170.2">11B6&lt;</text>
<text x="125.3" y="170.2">6D7&gt;</text>
<text x="105.5" y="175.3">13B8&lt;&gt;</text>
<text x="116.2" y="175.3">11B6&lt;</text>
<text x="125.3" y="175.3">6D7&gt;</text>
<text x="105.5" y="180.3">13A8&lt;&gt;</text>
<text x="114.6" y="185.4">11A6&lt;</text>
<text x="116.2" y="180.3">11A6&lt;</text>
<text x="123.7" y="185.4">6C3&lt;&gt;</text>
<text x="125.3" y="180.3">6D7&gt;</text>
</g>
<g font-size="2.2">
<text x="304.3" y="260.3">HILLSBORO OR 97124</text>
<text x="304.3" y="258.6">2111 NE 25TH AVENUE</text>
</g>
</svg>
